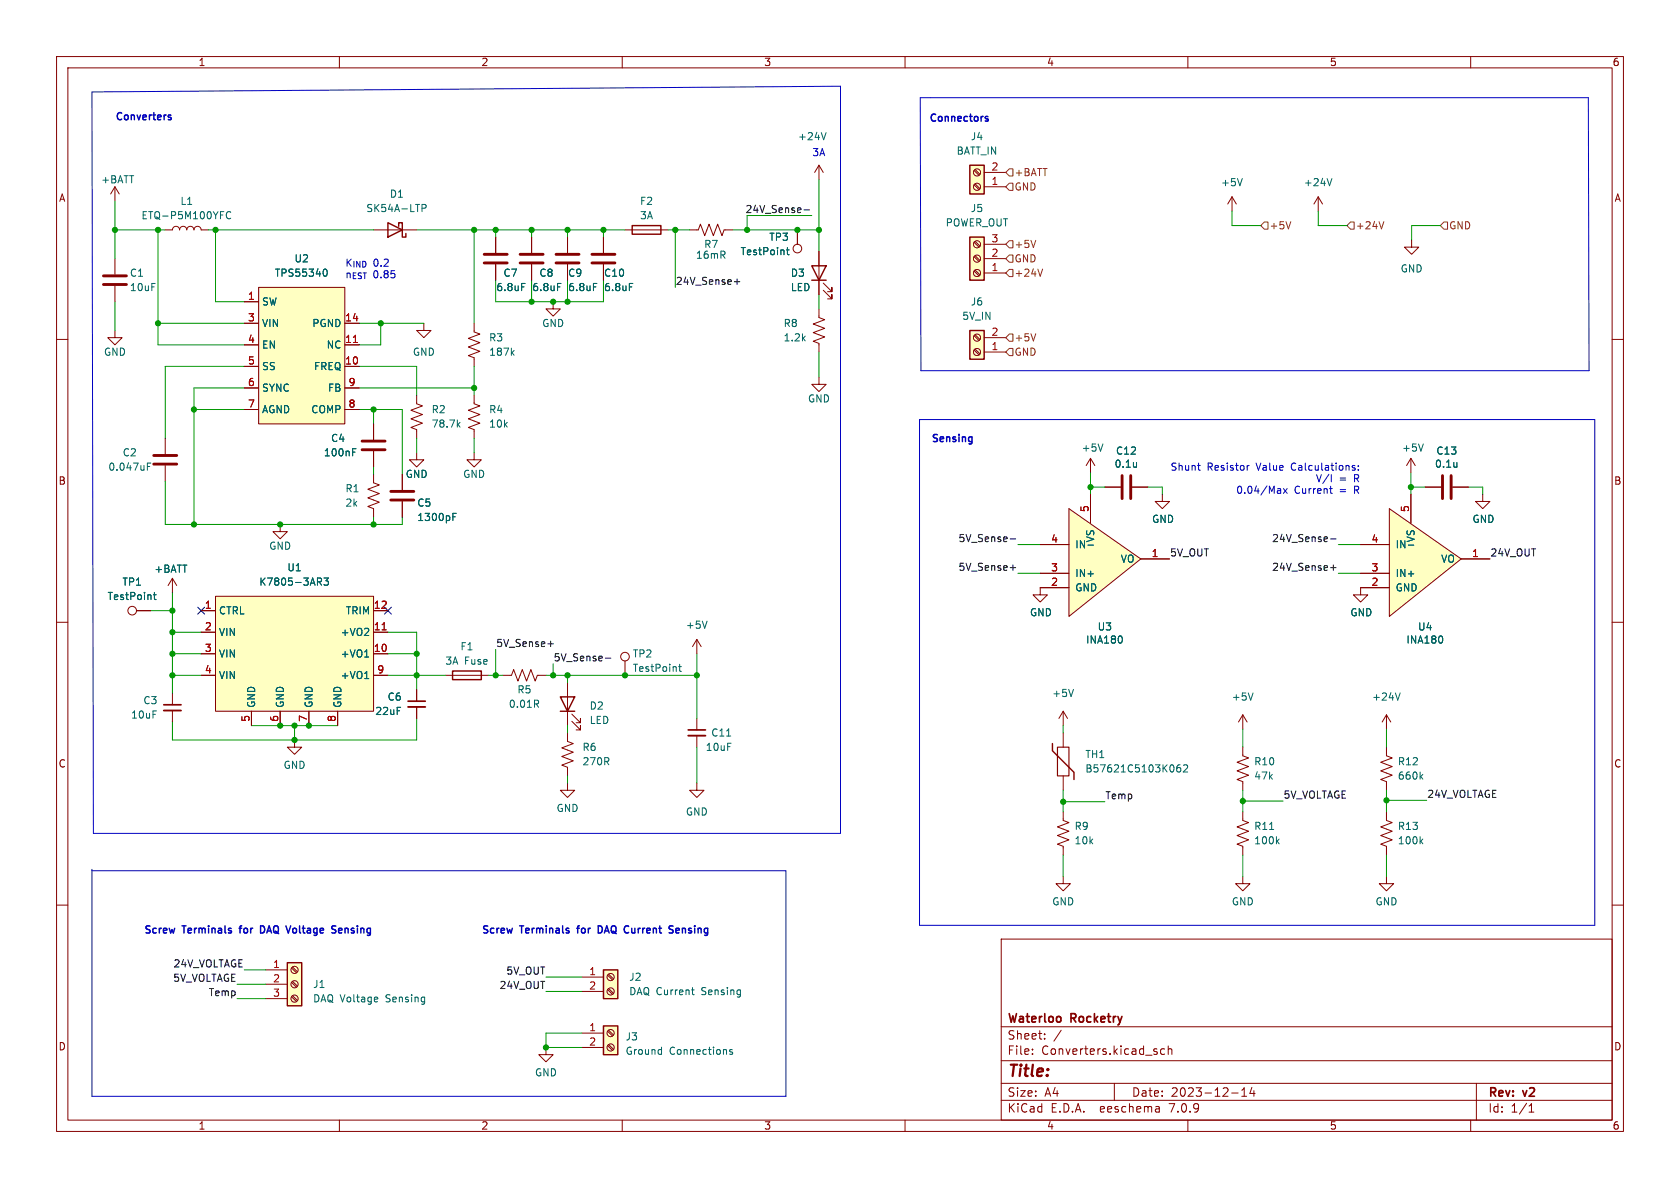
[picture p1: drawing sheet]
<svg xmlns="http://www.w3.org/2000/svg" width="297mm" height="210mm" viewBox="0 0 297 210" stroke-linecap="round" stroke-linejoin="round" font-family="sans-serif">
<g fill="none" stroke="#840000" stroke-width=".18">
<path d="M10 10h277v190h-277zM12 12h273v186h-273zM60 10v2M110 10v2M160 10v2M210 10v2M260 10v2M144.8 29.2l-.8 1.3M144.8 29.2v2.6M144.8 29.2l.7 1.3M172.2 30.1l.9 .9M172.2 32.7l.9 .8"/>
<path d="M172.4 30l.9 .8M172.4 32.5l.9 .9M174 33h3.8M174 30.5h3.8M217.8 34.8l-.8 1.3M217.8 34.8v2.5M217.8 34.8l.8 1.3M233 34.8l-.7 1.3M233 34.8v2.5M233 34.8l.8 1.3M10 60h2M20.3 58.4v1.3h1.3l-1.3 1.3-1.3-1.3h1.3"/>
<path d="M29.2 40.6h1.3a.64 .64 0 0 1 .6-.6 .64 .64 0 0 1 .6 .6 .64 .64 0 0 1 .7-.6 .64 .64 0 0 1 .6 .6 .64 .64 0 0 1 .7-.6 .64 .64 0 0 1 .6 .6 .64 .64 0 0 1 .6-.6 .64 .64 0 0 1 .7 .6h1.2M66 40.6h7.7M83.8 57.2v1.5l1 .4-2 .7 2 .8-2 .7 2 .8-2 .8 1 .3v1.6M87.6 41.9v2.8M87.6 46.7v2.8M94 41.9v2.8M94 46.7v2.8M97.8 53.3v1.3h1.3l-1.3 1.3-1.3-1.3h1.3M100.3 41.9v2.8M100.3 46.7v2.8M106.7 41.9v2.8M106.7 46.7v2.8"/>
<path d="M110.5 40.6h7.6M121.9 40.6h1.5l.4-1 .8 2.1 .7-2.1 .8 2.1 .8-2.1 .7 2.1 .4-1.1h1.5M141 40.6v2.6M144.8 54.6v1.5l1 .4-2 .8 2 .7-2 .8 2 .8-2 .7 1 .4v1.5M144.8 44.5v7.6M145.5 51.3l1.6 1.5v-.7v.7h-.8M145.5 50l1.6 1.6v-.8v.8h-.8M172.2 59.4l.9 .8M172.2 42.8l.9 .9M172.2 45.4l.9 .8M172.2 47.9l.9 .9M172.4 59.2l.9 .8"/>
<path d="M172.4 42.7l.9 .8M172.4 45.2l.9 .9M172.4 47.8l.9 .8M174 59.7h3.8M174 48.3h3.8M174 45.7h3.8M174 43.2h3.8M249.6 42.4v1.3h-1.3l1.3 1.3 1.2-1.3h-1.2M285 60h2M29.2 77.5v2.8M144.8 66.7v1.2h1.2l-1.2 1.3-1.3-1.3h1.3M172.2 61.9l.9 .8"/>
<path d="M172.4 61.7l.9 .9M174 62.2h3.8M29.2 82.3v2.8M49.5 92.7v1.3h1.3l-1.3 1.3-1.2-1.3h1.2M192.8 81l-.8 1.3M192.8 81v2.6M192.8 81l.7 1.3M195.3 86.1h2.8M200.2 86.1h2.7M249.4 81l-.7 1.3M249.4 81v2.6M249.4 81l.8 1.3"/>
<path d="M252 86.1h2.8M256.8 86.1h2.8M10 110h2M24.1 108h2.6M30.5 102.2v2.6M30.5 102.2l-.8 1.3M30.5 102.2l.7 1.3M35.6 108h2.5M35.6 115.6h2.5M35.6 111.8h2.5M35.6 119.4h2.5M38.1 105.4h27.9v20.3h-27.9z"/>
<path d="M66 108h2.6M66 115.6h2.6M66 111.8h2.6M66 119.4h2.6M285 110h2M30.5 122.6v2M30.5 125.6v2M44.4 125.7v2.6M49.5 125.7v2.6M52.1 130.8v1.3h1.2l-1.2 1.3-1.3-1.3h1.3M54.6 125.7v2.6M59.7 125.7v2.6"/>
<path d="M73.7 121.9v2.1M73.7 125v2M100.3 129.5v1.6l1 .3-2 .8 2 .8-2 .7 2 .8-2 .8 1 .3v1.6M100.3 138.4v1.3h1.3l-1.3 1.3-1.2-1.3h1.2M100.3 120.7v7.6M101.1 127.5l1.5 1.5v-.7v.7h-.7M101.1 126.2l1.5 1.6v-.8v.8h-.7M123.2 127v2M123.2 130v2.1M219.7 126.4l-.8 1.2M219.7 126.4v2.5M219.7 126.4l.8 1.2"/>
<path d="M245.1 126.4l-.8 1.2M245.1 126.4v2.5M245.1 126.4l.8 1.2M10 160h2M219.7 143.5v1.5l1 .4-2 .8 2 .7-2 .8 2 .8-2 .7 1 .4v1.5M245.1 143.5v1.5l1 .4-2 .8 2 .7-2 .8 2 .8-2 .7 1 .4v1.5M285 160h2M102.9 172.7h3.8M102.9 175.3h3.8M107.4 174.9l.9 .9M107.4 172.4l.9 .8M107.6 174.8l.9 .8"/>
<path d="M107.6 172.2l.9 .9M177 166h108v32h-108zM60 198v2M96.5 185.2v1.2h1.3l-1.3 1.3-1.3-1.3h1.3M102.9 182.6h3.8M102.9 185.2h3.8M107.4 184.8l.9 .9M107.4 182.3l.9 .8M107.6 184.7l.9 .8M107.6 182.1l.9 .9M110 198v2M160 198v2"/>
<path d="M177 194.5h108M177 191.5h108M177 187.5h108M177 181.5h108M182.5 186.3v.1M182.5 185.5v.1M184.7 183.6v.1M184.7 182.8v.1M187.6 182.1l-1.3 2M197 191.5v3M204.9 195.7l.1 .9M205 196.5l-.2 .1"/>
<path d="M205 196h-.2M205.9 185.5l-.4-.1-.3 .3v.4l.1 .2h.6M206.5 185.5l.2-.1 .4 .1 .1 .9M206.5 184.9v1.5M210 198v2M217.7 193.2h1.2M219.5 193.8h.9M219.5 192.7l.5-.4v1.5M221.3 192.2l-.3 1.1h.9M221.7 192.8v1M260 198v2M261 191.5v6.5"/>
<path d="M270.3 196.6h.9M270.3 195.5l.4-.4v1.5"/>
<circle cx="172.7" cy="30.5" r=".63"/>
<circle cx="172.7" cy="33" r=".63"/>
<circle cx="141" cy="43.9" r=".76"/>
<circle cx="172.7" cy="45.7" r=".63"/>
<circle cx="172.7" cy="59.7" r=".63"/>
<circle cx="172.7" cy="43.2" r=".63"/>
<circle cx="172.7" cy="48.3" r=".63"/>
<circle cx="172.7" cy="62.2" r=".63"/>
<circle cx="23.4" cy="107.9" r=".76"/>
<circle cx="107.9" cy="175.3" r=".63"/>
<circle cx="107.9" cy="172.7" r=".63"/>
<circle cx="107.9" cy="182.6" r=".63"/>
<circle cx="107.9" cy="185.2" r=".63"/>
</g>
<g fill="#ffffc2" stroke="#ffffc2" stroke-width=".18">
<path d="M106.7 171.5h2.5v5h-2.5z"/>
<path d="M106.7 181.4h2.5v5h-2.5z"/>
<path d="M38.1 105.4h27.9v20.3h-27.9z"/>
<path d="M171.4 58.4h2.6v5.1h-2.6z"/>
<path d="M171.4 29.2h2.6v5.1h-2.6z"/>
<path d="M171.4 41.9h2.6v7.6h-2.6z"/>
</g>
<path d="M68.6 39.4l2.5 1.2-2.5 1.3zM111.8 39.9h5v1.5h-5zM171.4 29.2h2.6v5.1h-2.6zM70.5 40v-.6h.6v2.5h.7v-.6M143.5 47h2.5l-1.2 2.5zM143.5 49.5h2.5M171.4 58.4h2.6v5.1h-2.6zM171.4 41.9h2.6v7.6h-2.6zM99.1 123.2h2.5l-1.3 2.5zM99.1 125.7h2.5M106.7 171.5h2.5v5h-2.5zM106.7 181.4h2.5v5h-2.5z" fill="none" stroke="#840000" stroke-width=".25"/>
<g fill="none" stroke="#006464" stroke-width=".18">
<path d="M40.8 37.5a.6 .6 0 0 0-.8 .5 .6 .6 0 0 0 .5 .7l.3-.1M74.6 36.8l.6-.1 .1-.1v-.3l-.7-.2v1.3M146 23.4l-.4 1.3M219.6 31.6l-.4 1.2M235.5 31.6l-.5 1.2M92.2 50.1h.6M98.6 50.1h.6M104.9 50.1h.6M111.3 50.1h.6M139 44.2h.5M139.2 43.8v1l.3 .2M90.5 62.3l.4 .5"/>
<path d="M90.9 62l-.5 .4M195 78.5l-.4 1.3M251.6 78.5l-.4 1.3M26.1 82.5h.4M26.1 81.9h.6M200.9 81.7v.9M200.9 82.5h.1M257.6 81.7v.9M257.6 82.5h-.1M27.1 105.1h.5M27.3 104.7v1.1l.3 .2M56.1 102.2h.5l.2 .2-.1 .4h-.6"/>
<path d="M56.4 102.8l.4 .6M57.3 102.2h.8l-.5 .5 .4 .1v.5l-.2 .1-.5-.1M64.5 116.1h.7M64.5 120h.7M128.5 130.1h.7M221.5 122.5l-.4 1.3M247.5 122.5l-.4 1.3M224.4 146.6h.8M225.8 148.7l.3 .5M226.1 148.3l-.4 .5M251.2 148.7l.3 .5M251.5 148.3l-.4 .5"/>
<path d="M122.2 175h.5M122.4 175.7l.3 .1M116.8 185.5l.2 .1M117 185.1v1.3M117 186.3l-.2 .1M129.5 185.6l-.3-.1-.2 .2v.2l.5 .1v.3h-.5"/>
</g>
<g fill="none" stroke="#840000" stroke-width=".51">
<path d="M85.6 46.5h4.1M85.6 45h4.1M91.9 46.5h4.1M91.9 45h4.1M98.3 46.5h4.1M98.3 45h4.1M104.6 46.5h4.1M104.6 45h4.1M27.2 82h4M27.2 80.5h4M198.4 84.1v4M199.9 84.1v4"/>
<path d="M255 84.1v4M256.5 84.1v4"/>
</g>
<path d="M29 125.6h3M72.1 125h3.1M121.7 130h3" fill="none" stroke="#840000" stroke-width=".33"/>
<path d="M29 124.6h3M72.1 124h3.1M121.7 129h3" fill="none" stroke="#840000" stroke-width=".3"/>
<path d="M67.6 111.3h.7" fill="none" stroke="#a90000" stroke-width=".18"/>
<path d="M245.6 89.9l12.7 8.9-12.7 10.2z" fill="#ffffc2"/>
<g fill="none" stroke="#840000" stroke-width=".18">
<path d="M20.3 33v2.6M20.3 33l-.7 1.3M20.3 33l.8 1.3M20.3 45.7v2.8M20.3 50.5v2.8M43.2 53.3h2.5M43.2 57.2h2.5M45.7 50.8h15.3v24.1h-15.3zM61 57.2h2.5M74.9 57.2v1.2h1.3l-1.3 1.3-1.2-1.3h1.2M43.2 64.8h2.5M43.2 61h2.5"/>
<path d="M43.2 68.6h2.5M43.2 72.4h2.5M61 64.8h2.5M61 61h2.5M61 68.6h2.5M61 72.4h2.5M66 74.9v2.8M66 79.8v2.8M73.7 69.9v1.5l1 .4-2.1 .7 2.1 .8-2.1 .7 2.1 .8-2.1 .8 1.1 .3v1.6M83.8 69.9v1.5l1 .4-2 .7 2 .8-2 .7 2 .8-2 .8 1 .3v1.6M66 83.8v1.5l1.1 .4-2.1 .8 2.1 .7-2.1 .8 2.1 .8-2.1 .7 1 .4v1.5M71.1 83.8v2.8"/>
<path d="M71.1 88.6v2.8M73.7 80v1.3h1.2l-1.2 1.3-1.3-1.3h1.3M83.8 80v1.3h1.3l-1.3 1.3-1.3-1.3h1.3M205.5 87.4v1.2h1.3l-1.3 1.3-1.3-1.3h1.3M240.5 96.3h5.1M245.6 89.9l12.7 8.9-12.7 10.2zM249.4 87.4v5.1M258.3 98.8h5.1M262.1 87.4v1.2h1.3l-1.3 1.3-1.2-1.3h1.2M78.7 119.4h7.7M88.9 119.4h1.5l.4-1 .8 2 .7-2 .8 2 .8-2 .7 2 .4-1h1.5M110.5 116.8v2.6"/>
<path d="M123.2 113l-.8 1.3M123.2 113v2.6M123.2 113l.8 1.3M183.9 103.9v1.3h1.3l-1.3 1.2-1.3-1.2h1.3M240.5 103.9h5.1M240.5 101.3h5.1M123.2 138.4v1.3h-1.3l1.3 1.3 1.3-1.3h-1.3M245.1 132.1v1.5l1 .4-2 .7 2 .8-2 .8 2 .7-2 .8 1 .4v1.5M188 143.5v1.5l1 .4-2.1 .8 2.1 .7-2.1 .8 2.1 .8-2.1 .7 1.1 .4v1.5M188 154.9v1.3h1.2l-1.2 1.3-1.3-1.3h1.3M219.7 154.9v1.3h1.3l-1.3 1.3-1.3-1.3h1.3M245.1 154.9v1.3h1.3l-1.3 1.3-1.3-1.3h1.3"/>
<path d="M47 171.5h3.8M47 174h3.8M47 176.5h3.8M51.5 176.2l.9 .8M51.5 173.7l.9 .8M51.5 171.1l.9 .9M51.7 176l.9 .9M51.7 173.5l.9 .8M51.7 170.9l.9 .9"/>
<circle cx="110.5" cy="116.1" r=".76"/>
<circle cx="52.1" cy="176.5" r=".63"/>
<circle cx="52.1" cy="171.4" r=".63"/>
<circle cx="52.1" cy="174" r=".63"/>
</g>
<g fill="none" stroke="#006464" stroke-width=".18">
<path d="M57.3 47.6h.1a.68 .68 0 0 1 .5 .6 .68 .68 0 0 1-.5 .6h-.1M62.3 79.9h.5M62.3 79.3h.6M81 75l.3 .5M81.3 74.7l-.5 .4M80.1 91.4h.4M80.1 90.7h.6M120 117.8h.5M120.2 117.4v1.1l.3 .2M125 109.8l-.4 1.3M255 112.7v.7M94.8 124.4l.4 .6"/>
<path d="M95.1 123.8l.1 .2-.1 .4M251.2 137.3l.3 .4M251.5 136.9l-.4 .5M66.6 176.3l.2 .3-.6 .1M66.7 177l-.1 .1"/>
</g>
<path d="M18.3 50.3h4.1M18.3 48.8h4.1M64 79.5h4.1M64 78h4.1M69.1 88.4h4.1M69.1 86.9h4.1" fill="none" stroke="#840000" stroke-width=".51"/>
<path d="M80 118.6h5.1v1.5h-5.1zM50.8 170.2h2.5v7.6h-2.5z" fill="none" stroke="#840000" stroke-width=".25"/>
<g fill="#ffffc2" stroke="#ffffc2" stroke-width=".18">
<path d="M45.7 50.8h15.3v24.1h-15.3z"/>
<path d="M50.8 170.2h2.5v7.6h-2.5z"/>
</g>
<path d="M62.5 60.5h.7" fill="none" stroke="#a90000" stroke-width=".18"/>
<path d="M189 89.9l12.7 8.9-12.7 10.2z" fill="#ffffc2"/>
<g fill="none" stroke="#840000" stroke-width=".18">
<path d="M43.2 53.3h2.5M43.2 57.2h2.5M61 57.2h2.5M87.6 41.9v2.8M87.6 46.7v2.8M94 41.9v2.8M94 46.7v2.8M100.3 41.9v2.8M100.3 46.7v2.8M106.7 41.9v2.8M106.7 46.7v2.8M141 40.6v2.6"/>
<path d="M144.8 44.5v2.5M144.8 49.5v2.6M43.2 64.8h2.5M43.2 61h2.5M43.2 68.6h2.5M43.2 72.4h2.5M61 64.8h2.5M61 61h2.5M61 68.6h2.5M61 72.4h2.5M66 74.9v2.8M66 79.8v2.8"/>
<path d="M71.1 83.8v2.8M71.1 88.6v2.8M183.9 96.3h5.1M189 89.9l12.7 8.9-12.7 10.2zM192.8 87.4v5.1M195.3 86.1h2.8M200.2 86.1h2.7M201.7 98.8h5.1M240.5 96.3h5.1M249.4 87.4v5.1M252 86.1h2.8M256.8 86.1h2.8"/>
<path d="M258.3 98.8h5.1M24.1 108h2.6M35.6 108h2.5M35.6 115.6h2.5M35.6 111.8h2.5M35.6 119.4h2.5M66 108h2.6M66 115.6h2.6M66 111.8h2.6M66 119.4h2.6M183.9 103.9h5.1M183.9 101.3h5.1"/>
<path d="M240.5 101.3h5.1M245.6 103.9h-5.1v1.3h1.3l-1.3 1.2-1.2-1.2h1.2M44.4 125.7v2.6M49.5 125.7v2.6M54.6 125.7v2.6M59.7 125.7v2.6M73.7 121.9v2.1M73.7 125v2M188 125.7l-.8 1.3M188 125.7v2.6M188 129.5v2.6M188 137.2v2.5"/>
<path d="M188 125.7l.7 1.3M219.7 132.1v1.5l1 .4-2 .7 2 .8-2 .8 2 .7-2 .8 1 .4v1.5"/>
</g>
<g fill="none" stroke="#006464" stroke-width=".18">
<path d="M57.3 47.6h.1a.68 .68 0 0 1 .5 .6 .68 .68 0 0 1-.5 .6h-.1M92.2 50.1h.6M98.6 50.1h.6M104.9 50.1h.6M111.3 50.1h.6M139 44.2h.5M139.2 43.8v1l.3 .2M62.3 79.9h.5M62.3 79.3h.6M80.1 91.4h.4M80.1 90.7h.6M200.9 81.7v.9"/>
<path d="M200.9 82.5h.1M257.6 81.7v.9M257.6 82.5h-.1M27.1 105.1h.5M27.3 104.7v1.1l.3 .2M56.1 102.2h.5l.2 .2-.1 .4h-.6M56.4 102.8l.4 .6M57.3 102.2h.8l-.5 .5 .4 .1v.5l-.2 .1-.5-.1M64.5 116.1h.7M64.5 120h.7M198.3 112.5l.1 .4-.1 .7M255 112.7v.7"/>
<path d="M189.8 121.9l-.4 1.2M208.6 135.2l-.3 .1a.85 .85 0 0 0 0 1.2l.4-.2 .1-.4-.3-.2h-.4l-.1 .2M209.2 135.3l.5-.1 .3 .4-.8 .9h.8"/>
</g>
<path d="M186.9 132.1h2.1v5.1h-2.1z" fill="none" stroke="#840000" stroke-width=".2"/>
<path d="M186.1 131.4v1.3l3.8 3.8v1.3" fill="none" stroke="#840000" stroke-width=".25"/>
<g fill="none" stroke="#725600" stroke-width=".18">
<path d="M177.8 30.5l.6-.7h.7v1.3h-.7zM177.8 33l.6-.6h.7v1.3h-.7zM223.5 39.2h.7v1.3h-.7l-.6-.6zM228.2 39.2l-.4 1.3M238.8 39.2h.6v1.3h-.6l-.7-.6zM244.6 39.2l-.4 1.3M255.3 39.2h.6v1.3h-.6l-.7-.6zM177.8 48.3l.6-.7h.7v1.3h-.7zM177.8 59.7l.6-.6h.7v1.2h-.7zM177.8 45.7l.6-.6h.7v1.3h-.7zM178.4 42.5h.7v1.3h-.7l-.6-.6zM183.1 42.5l-.4 1.3"/>
<path d="M183.1 59l-.4 1.3M184.3 47.6l-.4 1.2M177.8 62.2l.6-.6h.7v1.3h-.7z"/>
</g>
<path d="M142.1 37.1h1M129.8 49.8h1M130.3 49.3v1M178.6 95.3h1M235.2 95.3h1M235.7 99.9v.9M96.9 113.8h.9M107 116.4h1M178.6 100.3h1M235.2 100.3h1" fill="none" stroke="#0f0f0f" stroke-width=".18"/>
<g fill="none" stroke="#0000c2" stroke-width=".25">
<path d="M30.1 20.7l.2 .2-.2 .3M30.1 20.3l.1 .1M174.5 21l.2 .2-.2 .2M174.5 20.6h.2M42.3 164.1h.4M46.7 163.8l-.6-.1v1.2l.6-.1M59.1 164.3l.3 .3-.3 .3M59.2 163.7h.2M60.3 164.1h-.3l-.1 .2v.6h.4M60.5 164.4l-.6 .1M101.9 164.1h.5M106.4 163.8l-.6-.1v1.2l.6-.1"/>
<path d="M118.8 163.7h.2M118.9 164.4l.1 .2-.1 .3M119.9 164.1h-.2l-.2 .2v.6h.4M120.1 164.4l-.6 .1"/>
</g>
<g fill="none" stroke="#0000c2" stroke-width=".18">
<path d="M16.3 16.3l132.3-1.1v132.1h-132.1zM162.7 17.3h118.1l.1 48.2h-118.1zM162.6 74.2h119.3v89.4h-119.3zM211.7 82.3h.5M212 83.1h.2M220.8 82.3l-.3 .2M226.2 86.4l.2 .2v.6M226.4 87.2h-.1M226.4 86.7h-.1M226.9 86.4l.7 .8M227.6 86.4l-.7 .8M235.1 86.4h.4"/>
<path d="M235.2 87l.3 .2M235.4 83.9v1.3M239.1 82.3h.4M239.1 82.6l.4 .2 .1 .1-.2 .2h-.4M240.1 83v.1M240.1 82.3v.2M16.3 153.7v40.1h122.6v-39.9h-122.6"/>
</g>
<g fill="none" stroke="#009600" stroke-width=".18">
<path d="M20.3 35.6v10.1M143.5 38.1h-11.4v2.5M144.8 31.8v12.7M217.8 37.3v2.6h5.1M233 37.3v2.6h5.1M254.6 39.9h-5v2.5M20.3 40.6h8.9M20.3 53.3v5.1M27.9 40.6v20.4h15.3M27.9 57.2h15.3M36.8 40.6h29.2M38.1 40.6v12.7h5.1"/>
<path d="M63.5 57.2h11.4M67.3 57.2v3.8h-3.8M73.7 40.6h36.8M83.8 40.6v16.6M87.6 40.6v1.3M87.6 49.5v3.8h19.1v-3.8M94 40.6v1.3M94 49.5v3.8M100.3 40.6v1.3M100.3 49.5v3.8M106.7 40.6v1.3M118.1 40.6h3.8"/>
<path d="M119.4 40.6v10.2M129.5 40.6h15.3M144.8 52.1v2.5M34.3 72.4h8.9M43.2 64.8h-14v12.7M43.2 68.6h-8.9v24.1M63.5 72.4h7.6v11.4M63.5 64.8h10.2v5.1M63.5 68.6h20.3M66 72.4v2.5M73.7 77.5v2.5M83.8 64.8v5.1"/>
<path d="M83.8 77.5v2.5M144.8 62.2v4.5M29.2 85.1v7.6h41.9v-1.3M66 82.6v1.2M66 91.4v1.3M180 96.3h3.9M192.8 86.1h2.5M192.8 83.6v3.8M202.9 86.1h2.6v1.3M236.6 96.3h3.9M249.4 83.6v3.8M249.4 86.1h2.6"/>
<path d="M259.6 86.1h2.5v1.3M26.7 108h3.8M30.5 119.4h5.1M30.5 104.8v17.8M30.5 111.8h5.1M30.5 115.6h5.1M68.6 119.4h10.1M68.6 111.8h5.1v10.1M68.6 115.6h5.1M86.4 119.4h2.5M87.6 114.8v4.6M96.5 119.4h26.7"/>
<path d="M97.8 117.3v2.1M100.3 119.4v1.3M123.2 115.6v11.4M180 101.3h3.9M236.6 101.3h3.9M44.4 128.3h15.3M52.1 128.3v2.5M73.7 127v3.8h-43.2v-3.2M100.3 128.3v1.2M100.3 137.2v1.2M123.2 132.1v6.3M188 128.3v1.2"/>
<path d="M188 139.7v3.8M219.7 128.9v3.2M219.7 139.7v3.8M245.1 128.9v3.2M245.1 139.7v3.8M188 151.1v3.8M188 141.7h7.3M219.7 151.1v3.8M219.7 141.6h7.1M245.1 151.1v3.8M245.1 141.5h7.1M41.9 176.5h5.1"/>
<path d="M41.9 174h5.1M43.2 171.5h3.8M96.5 175.3h6.4M96.5 172.7h6.4M102.9 182.6h-6.4v2.6h6.4"/>
</g>
<path d="M35 107.3l1.2 1.3M36.2 107.3l-1.2 1.3M68 107.3l1.2 1.3M69.2 107.3l-1.2 1.3" fill="none" stroke="#000084" stroke-width=".18"/>
<path d="M62.5 60.5h.7M67.6 111.3h.7" fill="none" stroke="#a90000" stroke-width=".18"/>
<g fill="#009600" stroke="#009600" stroke-width=".18">
<circle cx="94" cy="40.6" r=".46"/>
<circle cx="83.8" cy="40.6" r=".46"/>
<circle cx="87.6" cy="40.6" r=".46"/>
<circle cx="94" cy="53.3" r=".46"/>
<circle cx="52.1" cy="128.3" r=".46"/>
<circle cx="54.6" cy="128.3" r=".46"/>
<circle cx="30.5" cy="108" r=".46"/>
<circle cx="30.5" cy="111.8" r=".46"/>
<circle cx="66" cy="92.7" r=".46"/>
<circle cx="30.5" cy="115.6" r=".46"/>
<circle cx="30.5" cy="119.4" r=".46"/>
<circle cx="73.7" cy="115.6" r=".46"/>
<circle cx="34.3" cy="92.7" r=".46"/>
<circle cx="49.5" cy="92.7" r=".46"/>
<circle cx="20.3" cy="40.6" r=".46"/>
<circle cx="27.9" cy="40.6" r=".46"/>
<circle cx="27.9" cy="57.2" r=".46"/>
<circle cx="38.1" cy="40.6" r=".46"/>
<circle cx="34.3" cy="72.4" r=".46"/>
<circle cx="49.5" cy="128.3" r=".46"/>
<circle cx="52.1" cy="130.8" r=".46"/>
<circle cx="66" cy="72.4" r=".46"/>
<circle cx="67.3" cy="57.2" r=".46"/>
<circle cx="83.8" cy="68.6" r=".46"/>
<circle cx="119.4" cy="40.6" r=".46"/>
<circle cx="106.7" cy="40.6" r=".46"/>
<circle cx="132.1" cy="40.6" r=".46"/>
<circle cx="96.5" cy="185.2" r=".46"/>
<circle cx="97.8" cy="53.3" r=".46"/>
<circle cx="100.3" cy="40.6" r=".46"/>
<circle cx="100.3" cy="53.3" r=".46"/>
<circle cx="144.8" cy="40.6" r=".46"/>
<circle cx="141" cy="40.6" r=".46"/>
<circle cx="100.3" cy="119.4" r=".46"/>
<circle cx="110.5" cy="119.4" r=".46"/>
<circle cx="123.2" cy="119.4" r=".46"/>
<circle cx="73.7" cy="119.4" r=".46"/>
<circle cx="97.8" cy="119.4" r=".46"/>
<circle cx="87.6" cy="119.4" r=".46"/>
<circle cx="188" cy="141.7" r=".46"/>
<circle cx="249.4" cy="86.1" r=".46"/>
<circle cx="219.7" cy="141.6" r=".46"/>
<circle cx="192.8" cy="86.1" r=".46"/>
<circle cx="245.1" cy="141.5" r=".46"/>
</g>
<text font-size="2.8" fill="#840000" x="178" y="190.9">Title:</text>
<g font-size="2.1" fill="#840000">
<text x="178" y="184">Sheet:</text>
<text x="178" y="181.2">Waterloo</text>
<text x="189.4" y="181.2">Rocketry</text>
<text x="178" y="186.7">File:</text>
<text x="184.1" y="186.7">Converters.kicad_sch</text>
<text x="178" y="196.9">KiCad</text>
<text x="178" y="194.1">Size:</text>
<text x="184.7" y="194.1">A4</text>
<text x="185.7" y="196.9">E.D.A.</text>
<text x="194.6" y="196.9">eeschema</text>
<text x="200" y="194.1">Date:</text>
<text x="207" y="196.9">7.0.9</text>
<text x="207" y="194.1">2023-12-14</text>
<text x="263" y="194.3">Rev:</text>
<text x="263" y="196.9">Id:</text>
<text x="267.1" y="196.9">1/1</text>
<text x="269.4" y="194.3">v2</text>
</g>
<g font-size="1.8" fill="#840000">
<text x="35" y="11.9">1</text>
<text x="85" y="11.9">2</text>
<text x="135" y="11.9">3</text>
<text x="185" y="11.9">4</text>
<text x="235" y="11.9">5</text>
<text x="285" y="11.9">6</text>
<text x="10.3" y="35.9">A</text>
<text x="285.3" y="35.9">A</text>
<text x="10.3" y="85.9">B</text>
<text x="285.3" y="85.9">B</text>
<text x="10.3" y="135.9">C</text>
<text x="285.3" y="135.9">C</text>
<text x="10.3" y="185.9">D</text>
<text x="285.3" y="185.9">D</text>
<text x="35" y="199.9">1</text>
<text x="85" y="199.9">2</text>
<text x="135" y="199.9">3</text>
<text x="185" y="199.9">4</text>
<text x="235" y="199.9">5</text>
<text x="285" y="199.9">6</text>
</g>
<g font-size="1.8" fill="#0000c2">
<text x="20.3" y="21.3">Converters</text>
<text x="164.2" y="21.6">Connectors</text>
<text x="143.5" y="27.7">3A</text>
<text x="61" y="47.2">K_{IND}</text>
<text x="66" y="47.2">0.2</text>
<text x="61" y="49.3">n_{EST}</text>
<text x="65.9" y="49.3">0.85</text>
<text x="164.6" y="78.2">Sensing</text>
<text x="206.8" y="83.3">Shunt</text>
<text x="213.4" y="83.3">Resistor</text>
<text x="222.2" y="83.3">Value</text>
<text x="228.5" y="83.3">Calculations:</text>
<text x="218.4" y="87.4">0.04/Max</text>
<text x="228.8" y="87.4">Current</text>
<text x="232.5" y="85.3">V/I</text>
<text x="236.7" y="85.3">=</text>
<text x="236.9" y="87.4">=</text>
<text x="239.5" y="85.3">R</text>
<text x="239.7" y="87.4">R</text>
<text x="25.4" y="165.1">Screw</text>
<text x="32.4" y="165.1">Terminals</text>
<text x="43" y="165.1">for</text>
<text x="47.1" y="165.1">DAQ Voltage</text>
<text x="60.8" y="165.1">Sensing</text>
<text x="85.1" y="165.1">Screw</text>
<text x="92.1" y="165.1">Terminals</text>
<text x="102.7" y="165.1">for</text>
<text x="106.8" y="165.1">DAQ Current</text>
<text x="120.4" y="165.1">Sensing</text>
</g>
<g font-size="1.8" fill="#006464">
<text x="141" y="25">+24V</text>
<text x="169" y="27.5">BATT_IN</text>
<text x="171.5" y="25">J4</text>
<text x="17.8" y="32.6">+BATT</text>
<text x="68.8" y="35.2">D1</text>
<text x="215.8" y="33.1">+5V</text>
<text x="230.4" y="33.1">+24V</text>
<text x="24.9" y="39">ETQ-P5M100YFC</text>
<text x="31.8" y="36.4">L1</text>
<text x="64.7" y="37.7">SK54A-LTP</text>
<text x="113" y="36.4">F2</text>
<text x="113" y="39">3A</text>
<text x="167.1" y="40.2">POWER_OUT</text>
<text x="171.5" y="37.7">J5</text>
<text x="52" y="46.6">U2</text>
<text x="122.9" y="45.9">16mR</text>
<text x="124.4" y="44">R7</text>
<text x="130.8" y="45.3">TestPoint</text>
<text x="135.9" y="42.8">TP3</text>
<text x="22.9" y="49.1">C1</text>
<text x="22.9" y="51.7">10uF</text>
<text x="48.5" y="49.1">TPS55340</text>
<text x="87.6" y="51.7">6.8uF</text>
<text x="88.9" y="49.1">C7</text>
<text x="94" y="51.7">6.8uF</text>
<text x="95.3" y="49.1">C8</text>
<text x="100.3" y="49.1">C9</text>
<text x="100.3" y="51.7">6.8uF</text>
<text x="106.7" y="49.1">C10</text>
<text x="106.7" y="51.7">6.8uF</text>
<text x="139.7" y="49.1">D3</text>
<text x="139.7" y="51.7">LED</text>
<text x="247.5" y="48.4">GND</text>
<text x="46.2" y="54.2">SW</text>
<text x="46.2" y="58">VIN</text>
<text x="55.1" y="58">PGND</text>
<text x="95.8" y="58">GND</text>
<text x="138.4" y="58">R8</text>
<text x="170" y="56.7">5V_IN</text>
<text x="171.5" y="54.2">J6</text>
<text x="18.3" y="63.1">GND</text>
<text x="46.2" y="61.8">EN</text>
<text x="46.2" y="65.6">SS</text>
<text x="55.4" y="65.6">FREQ</text>
<text x="57.6" y="61.8">NC</text>
<text x="72.9" y="63.1">GND</text>
<text x="86.4" y="60.6">R3</text>
<text x="86.4" y="63.1">187k</text>
<text x="138.4" y="60.6">1.2k</text>
<text x="46.2" y="69.4">SYNC</text>
<text x="57.9" y="69.4">FB</text>
<text x="142.7" y="71.3">GND</text>
<text x="46.2" y="73.3">AGND</text>
<text x="54.9" y="73.3">COMP</text>
<text x="76.2" y="73.3">R2</text>
<text x="76.2" y="75.8">78.7k</text>
<text x="86.4" y="73.3">R4</text>
<text x="86.4" y="75.8">10k</text>
<text x="19.1" y="83.4">0.047uF</text>
<text x="21.6" y="80.9">C2</text>
<text x="57.2" y="80.9">100nF</text>
<text x="58.4" y="78.3">C4</text>
<text x="191.1" y="80">+5V</text>
<text x="196.9" y="82.9">0.1u</text>
<text x="197.2" y="80.6">C12</text>
<text x="247.8" y="80">+5V</text>
<text x="253.6" y="82.9">0.1u</text>
<text x="253.8" y="80.6">C13</text>
<text x="61" y="87.2">R1</text>
<text x="61" y="89.8">2k</text>
<text x="71.6" y="84.7">GND</text>
<text x="73.7" y="89.8">C5</text>
<text x="81.8" y="84.7">GND</text>
<text x="73.7" y="92.3">1300pF</text>
<text x="193.6" y="96" transform="rotate(-90 193.6 96)">VS</text>
<text x="203.6" y="92.6">GND</text>
<text x="250.3" y="96" transform="rotate(-90 250.3 96)">VS</text>
<text x="260.2" y="92.6">GND</text>
<text x="27.2" y="101.4">+BATT</text>
<text x="47.5" y="97.4">GND</text>
<text x="50.7" y="101.2">U1</text>
<text x="190" y="97.1">IN-</text>
<text x="198" y="99.7">VO</text>
<text x="246.6" y="97.1">IN-</text>
<text x="254.7" y="99.7">VO</text>
<text x="18.9" y="106.3">TestPoint</text>
<text x="21.5" y="103.7">TP1</text>
<text x="45.7" y="103.7">K7805-3AR3</text>
<text x="190" y="104.7">GND</text>
<text x="190" y="102.2">IN+</text>
<text x="246.6" y="104.7">GND</text>
<text x="246.6" y="102.2">IN+</text>
<text x="38.6" y="108.8">CTRL</text>
<text x="38.6" y="112.6">VIN</text>
<text x="60.1" y="112.6">+VO2</text>
<text x="61" y="108.8">TRIM</text>
<text x="121.2" y="111.4">+5V</text>
<text x="182" y="109.1">GND</text>
<text x="191.9" y="114">INA180</text>
<text x="194" y="111.7">U3</text>
<text x="238.6" y="109.1">GND</text>
<text x="248.5" y="114">INA180</text>
<text x="250.6" y="111.7">U4</text>
<text x="38.6" y="116.4">VIN</text>
<text x="60.1" y="116.4">+VO1</text>
<text x="78.6" y="117.7">3A</text>
<text x="81.3" y="115.2">F1</text>
<text x="82.1" y="117.7">Fuse</text>
<text x="111.8" y="116.4">TP2</text>
<text x="111.8" y="119">TestPoint</text>
<text x="25.2" y="124.7">C3</text>
<text x="38.6" y="120.2">VIN</text>
<text x="45.3" y="125.2" transform="rotate(-90 45.3 125.2)">GND</text>
<text x="50.4" y="125.2" transform="rotate(-90 50.4 125.2)">GND</text>
<text x="55.5" y="125.2" transform="rotate(-90 55.5 125.2)">GND</text>
<text x="60.1" y="120.2">+VO1</text>
<text x="60.6" y="125.2" transform="rotate(-90 60.6 125.2)">GND</text>
<text x="68.4" y="124.1">C6</text>
<text x="89.9" y="125.3">0.01R</text>
<text x="91.4" y="122.8">R5</text>
<text x="104.1" y="125.6">D2</text>
<text x="185.9" y="123.4">+5V</text>
<text x="217.7" y="124.1">+5V</text>
<text x="242.5" y="124.1">+24V</text>
<text x="23.1" y="127.2">10uF</text>
<text x="66.3" y="126.6">22uF</text>
<text x="104.1" y="128.2">LED</text>
<text x="125.6" y="130.4">C11</text>
<text x="50" y="136.1">GND</text>
<text x="102.9" y="132.9">R6</text>
<text x="102.9" y="135.5">270R</text>
<text x="124.7" y="132.9">10uF</text>
<text x="191.8" y="134.2">TH1</text>
<text x="191.8" y="136.8">B57621C5103K062</text>
<text x="221.6" y="135.5">R10</text>
<text x="247" y="135.5">R12</text>
<text x="98.3" y="143.7">GND</text>
<text x="221.6" y="138">47k</text>
<text x="247" y="138">660k</text>
<text x="121.2" y="144.4">GND</text>
<text x="189.9" y="146.9">R9</text>
<text x="189.9" y="149.5">10k</text>
<text x="221.6" y="146.9">R11</text>
<text x="221.6" y="149.5">100k</text>
<text x="247" y="146.9">R13</text>
<text x="247" y="149.5">100k</text>
<text x="185.9" y="160.2">GND</text>
<text x="217.7" y="160.2">GND</text>
<text x="243.1" y="160.2">GND</text>
<text x="111.1" y="173.6">J2</text>
<text x="55.3" y="174.9">J1</text>
<text x="55.3" y="177.4">DAQ Voltage</text>
<text x="68.3" y="177.4">Sensing</text>
<text x="111.1" y="176.1">DAQ Current</text>
<text x="124.1" y="176.1">Sensing</text>
<text x="110.5" y="184.1">J3</text>
<text x="94.5" y="190.5">GND</text>
<text x="110.5" y="186.7">Ground</text>
<text x="118.3" y="186.7">Connections</text>
</g>
<g font-size="1.8" fill="#a90000">
<text x="175.2" y="32.8">1</text>
<text x="175.2" y="30.2">2</text>
<text x="175.2" y="45.5">2</text>
<text x="175.2" y="42.9">3</text>
<text x="43.7" y="53.1">1</text>
<text x="175.2" y="48">1</text>
<text x="43.7" y="56.9">3</text>
<text x="60.9" y="56.9">14</text>
<text x="175.2" y="59.4">2</text>
<text x="43.7" y="60.7">4</text>
<text x="43.7" y="64.5">5</text>
<text x="60.9" y="64.5">10</text>
<text x="60.9" y="60.7">11</text>
<text x="175.2" y="62">1</text>
<text x="43.7" y="68.3">6</text>
<text x="61.5" y="68.3">9</text>
<text x="43.7" y="72.1">7</text>
<text x="61.5" y="72.1">8</text>
<text x="192.5" y="90.6" transform="rotate(-90 192.5 90.6)">5</text>
<text x="249.2" y="90.6" transform="rotate(-90 249.2 90.6)">5</text>
<text x="185.7" y="101.1">3</text>
<text x="185.7" y="96">4</text>
<text x="203.5" y="98.6">1</text>
<text x="242.4" y="101.1">3</text>
<text x="242.4" y="96">4</text>
<text x="260.2" y="98.6">1</text>
<text x="36.1" y="107.7">1</text>
<text x="66" y="107.7">12</text>
<text x="185.7" y="103.6">2</text>
<text x="242.4" y="103.6">2</text>
<text x="36.1" y="111.5">2</text>
<text x="66" y="111.5">11</text>
<text x="36.1" y="115.3">3</text>
<text x="36.1" y="119.1">4</text>
<text x="66" y="115.3">10</text>
<text x="66.6" y="119.1">9</text>
<text x="44.2" y="127.7" transform="rotate(-90 44.2 127.7)">5</text>
<text x="49.3" y="127.7" transform="rotate(-90 49.3 127.7)">6</text>
<text x="54.4" y="127.7" transform="rotate(-90 54.4 127.7)">7</text>
<text x="59.4" y="127.7" transform="rotate(-90 59.4 127.7)">8</text>
<text x="48.2" y="171.2">1</text>
<text x="48.2" y="173.7">2</text>
<text x="104.1" y="172.5">1</text>
<text x="48.2" y="176.3">3</text>
<text x="104.1" y="175">2</text>
<text x="104.1" y="182.4">1</text>
<text x="104.1" y="184.9">2</text>
</g>
<g font-size="1.8" fill="#725600">
<text x="179.3" y="31.3">+BATT</text>
<text x="179.3" y="33.9">GND</text>
<text x="224.3" y="40.7">+5V</text>
<text x="239.6" y="40.7">+24V</text>
<text x="256.1" y="40.7">GND</text>
<text x="179.3" y="44">+5V</text>
<text x="179.3" y="46.6">GND</text>
<text x="179.3" y="49.1">+24V</text>
<text x="179.3" y="63.1">GND</text>
<text x="179.3" y="60.6">+5V</text>
</g>
<g font-size="1.8" fill="#0f0f0f">
<text x="131.7" y="37.8">24V_Sense-</text>
<text x="119.4" y="50.5">24V_Sense+</text>
<text x="169.4" y="95.9">5V_Sense-</text>
<text x="224.8" y="95.9">24V_Sense-</text>
<text x="169.4" y="101">5V_Sense+</text>
<text x="206.8" y="98.5">5V_OUT</text>
<text x="224.8" y="101">24V_Sense+</text>
<text x="263.4" y="98.5">24V_OUT</text>
<text x="87.6" y="114.5">5V_Sense+</text>
<text x="97.8" y="117">5V_Sense-</text>
<text x="195.3" y="141.4">Temp</text>
<text x="226.8" y="141.3">5V_VOLTAGE</text>
<text x="252.2" y="141.1">24V_VOLTAGE</text>
<text x="30.5" y="173.6">5V_VOLTAGE</text>
<text x="30.6" y="171.1">24V_VOLTAGE</text>
<text x="89.4" y="172.4">5V_OUT</text>
<text x="36.8" y="176.2">Temp</text>
<text x="88.2" y="174.9">24V_OUT</text>
</g>
</svg>
